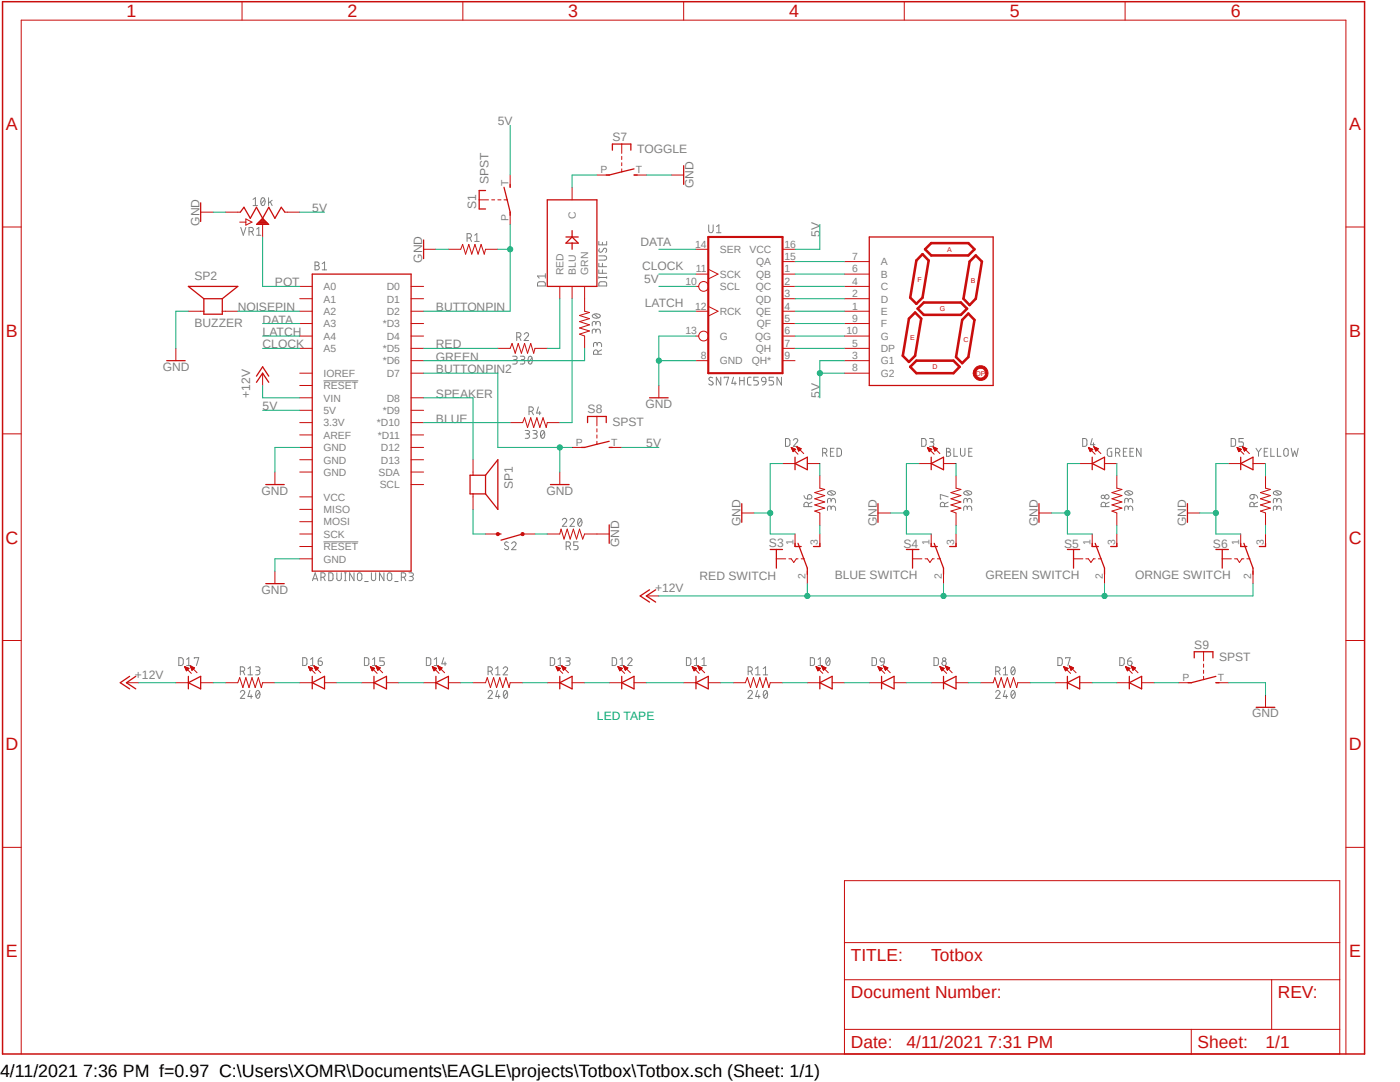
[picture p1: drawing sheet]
<svg xmlns="http://www.w3.org/2000/svg" width="279mm" height="216mm" viewBox="0 0 279 216" stroke-linecap="round" stroke-linejoin="round" font-family="sans-serif">
<path d="M0 0l272.7 210.9M272.7 0l-272.7 210.9" fill="none" stroke="#fff" stroke-width=".2"/>
<g fill="none" stroke="#808080" stroke-width=".2">
<path d="M50.5 39.8l.5-.3v1.5M52.3 39.5h.2a.89 .89 0 0 1 0 1.5 1.02 1.02 0 0 1-.2-1.5zM52.8 39.8l-.7 .9M53.6 39.5v1.5M54.3 40l-.7 .5M48 45.4l.6 1.5 .5-1.5M49.7 46.2h.4a.44 .44 0 0 0 .4-.3 .44 .44 0 0 0-.1-.5h-.7v1.5M50.2 46.2l.4 .7M50.5 41h.9M51.2 45.7l.4-.3v1.5M51.2 46.9h.9M53.9 40.3l.4 .7"/>
<path d="M62.9 52.3l.7 .2v.3l-.3 .2a.44 .44 0 0 1 .4 .3 .44 .44 0 0 1-.2 .5h-.6zM62.9 53h.4M64.3 53.8h.9M64.3 52.6l.5-.3v1.5M93.2 47.5h.4a.48 .48 0 0 0 .5-.3 .48 .48 0 0 0-.2-.5l-.7-.1v1.6M93.8 47.5l.3 .7M94.7 46.9l.5-.3v1.6M94.7 48.2h.9M107.5 56.3a1.26 1.26 0 0 1 1.3 .1v.7h-1.5v-.7zM108.8 54.6v.9M108.8 55.1h-1.5l.3 .4M119.5 51.1h1.1a.42 .42 0 0 1 .5 .4 .42 .42 0 0 1-.5 .4h-1.1"/>
<path d="M119.5 48.2v.7h1.6v-.7M119.5 52.5v.7h1.6M119.5 53.8v.7h1.6M119.5 55.2v.3M119.5 55.4h1.6M119.5 56.4a1.26 1.26 0 0 1 1.4-.1l.1 .1 .1 .7h-1.6zM119.6 49.6a.42 .42 0 0 0-.1 .4 .42 .42 0 0 0 .3 .3l.4-.1 .2-.5a.34 .34 0 0 1 .4-.2 .34 .34 0 0 1 .3 .4l-.2 .5M120.2 48.3v.6M120.2 52.5v.7M120.2 53.8v.7M121.1 55.2v.3M141.4 44.9l.1 1.3a.46 .46 0 0 0 .5 .2 .46 .46 0 0 0 .3-.4v-1.1"/>
<path d="M143 45.2l.5-.3v1.5M143 46.4h.9M64.6 76h6.9M102.3 71.1h.6a.34 .34 0 0 1 .3 .3 .34 .34 0 0 1-.3 .4h-.4M102.8 71.8h.2a.43 .43 0 0 1 .2 .5 .43 .43 0 0 1-.4 .3h-.5M103.1 67.3h.4a.45 .45 0 0 0 .5-.5 .45 .45 0 0 0-.5-.4h-.4v1.5M103.6 67.3l.4 .6M103.8 71.1h.6a.34 .34 0 0 1 .3 .3 .34 .34 0 0 1-.3 .4h-.3M104.3 71.8h.2a.43 .43 0 0 1 .2 .5 .43 .43 0 0 1-.4 .3h-.5M104.6 66.7a.43 .43 0 0 1 .6-.3 .43 .43 0 0 1 .2 .7l-.8 .8h.9M105.6 71.1h.2a.94 .94 0 0 1 0 1.5 .98 .98 0 0 1-.2-1.5zM106.2 71.4l-.7 .9"/>
<path d="M118.3 62.9l.7-.3a.67 .67 0 0 1 .8 .4 .93 .93 0 0 1-1.6 0zM118.6 62.7l.8 .7M118.9 66.1l.1-.2a.46 .46 0 0 1 .5-.2 .46 .46 0 0 1 .3 .4v.4M118.9 66.3v-.3a.36 .36 0 0 0-.3-.3 .36 .36 0 0 0-.4 .3v.5M118.9 64.6l.1-.3a.46 .46 0 0 1 .5-.2 .46 .46 0 0 1 .3 .5v.4M118.9 64.8v-.3a.36 .36 0 0 0-.3-.4 .36 .36 0 0 0-.4 .4v.5M119.2 68.7a.45 .45 0 0 1 .4-.4 .45 .45 0 0 1 .5 .4v.5M119.2 69l-.1-.5a.37 .37 0 0 0-.4-.2 .37 .37 0 0 0-.3 .4v.5M119.3 70.7v-.4a.44 .44 0 0 0-.6-.4l-.3 .4v.4h1.7M120.1 69.8l-.8 .4M142.2 75.4a.45 .45 0 0 0-.7 .2l.1 .3 .6 .3a.34 .34 0 0 1 0 .6h-.5l-.3-.2M143.8 75.3v1.5l-.8-1.5v1.5"/>
<path d="M144.5 75.4v-.1h.9l-.5 1.5M146.4 75.3l-.4 1.2h.9M146.7 76.2v.6M147.6 75.3v1.5M147.6 75.9h.9M148.5 75.3v1.5M149.9 75.3h-.5l-.2 .3v1.1l.7 .1M151.3 75.3h-.8v.6h.5l.3 .4a.38 .38 0 0 1-.3 .5h-.5M152 75.5a.46 .46 0 0 1 .5-.2 .46 .46 0 0 1 .4 .4v.5h-.6l-.3-.3zM152.9 76.2a.73 .73 0 0 1-.8 .6M154.4 75.3h-.9v.6h.5a.45 .45 0 0 1 .4 .5 .45 .45 0 0 1-.4 .4h-.5M156 75.3v1.5l-.9-1.5v1.5"/>
<path d="M104.8 85.9h.5a.34 .34 0 0 1 .4 .3 .34 .34 0 0 1-.4 .4h-.3M105.2 86.6a.45 .45 0 0 1 .5 .4 .45 .45 0 0 1-.5 .5h-.4M105.6 82.1h.4a.45 .45 0 0 0 .5-.5 .45 .45 0 0 0-.5-.4h-.4v1.6M106.1 82.1l.4 .7M106.3 85.9h.5a.34 .34 0 0 1 .4 .3 .34 .34 0 0 1-.4 .4h-.3M106.8 86.6a.45 .45 0 0 1 .4 .4 .45 .45 0 0 1-.4 .5h-.5M107.4 81.2l-.3 1.2h.8M107.7 82.1v.7M108.1 85.9h.2a.98 .98 0 0 1 .2 1.5l-.2 .1a.95 .95 0 0 1-.2-1.6zM108.6 86.2l-.7 .9M156.8 87.5h.6l.2 .2v.9l-.2 .4-.6 .1zM158.3 87.8a.43 .43 0 0 1 .6-.3 .43 .43 0 0 1 .2 .7l-.8 .9h.9"/>
<path d="M160.4 98.9a.73 .73 0 0 0 .8 .7M161.3 98.8l.2-.1a.48 .48 0 0 1 .5 .3 .48 .48 0 0 1-.2 .5l-.6 .1v-.5zM164.2 90.3h.4a.44 .44 0 0 0 .4-.3 .44 .44 0 0 0-.2-.5h-.6v1.6M164.7 90.3l.4 .8M165.2 98.2l.2-.1a.93 .93 0 0 1 1.4 .3 .98 .98 0 0 1-1.7 0zM165.5 98l.9 .7M165.7 90.2h.5M165.9 99.9a.44 .44 0 0 1 .6-.4l.3 .4v.4M166.5 89.5h-.8v1.6h.8M167 89.5h.7a1.17 1.17 0 0 1 .2 1.3l-.4 .3h-.5zM183.9 87.5h.7l.1 .2 .1 .9-.2 .4-.7 .1zM185.5 87.5h.6a.34 .34 0 0 1 .3 .3 .34 .34 0 0 1-.3 .4h-.4"/>
<path d="M185.9 88.2a.48 .48 0 0 1 .4 .3 .48 .48 0 0 1-.1 .5l-.7 .1M188.9 89.5h.4a.36 .36 0 0 1 .4 .3 .36 .36 0 0 1-.4 .4h.2a.46 .46 0 0 1 .2 .5 .46 .46 0 0 1-.4 .4h-.4zM188.9 90.2h.4M189.2 99.1l-1.5-.4v.9h.1M190.4 89.5v1.6h.7M191.7 89.5v1.1l.2 .4a.44 .44 0 0 0 .7-.4v-1.1M192.4 98.2l.2-.1a.93 .93 0 0 1 1.3 .3 .98 .98 0 0 1-1.6 0zM192.7 98l.8 .7M193 99.9a.44 .44 0 0 1 .7-.4l.2 .4v.4M193.3 90.2h.5M194 89.5h-.7v1.6h.7M216.1 87.5h.6a1.26 1.26 0 0 1 .2 1.4l-.2 .1-.6 .1z"/>
<path d="M218 87.5l-.4 1.2h.9M218.2 88.3v.8M221.9 89.5h-.5l-.4 .3v.9l.2 .3 .7 .1v-.9h-.3M222.6 90.3h.5a.44 .44 0 0 0 .4-.3 .44 .44 0 0 0-.2-.5h-.7v1.6M223.1 90.3l.4 .8M224.2 90.2h.5M224.5 98.2l.2-.1a.96 .96 0 0 1 1.4 .3 .98 .98 0 0 1-1.6 0zM224.8 98l.9 .7M224.9 89.5h-.7v1.6h.7M225.2 99.9a.45 .45 0 0 1 .4-.5 .45 .45 0 0 1 .5 .5v.4M225.5 90.2h.6M226.2 89.5h-.7v1.6h.7"/>
<path d="M227.7 89.5v1.6l-.9-1.6v1.6M245.7 87.5h.7a1.26 1.26 0 0 1 .1 1.4l-.1 .1-.7 .1zM248.2 87.5h-.9v.7h.5a.46 .46 0 0 1 .4 .4 .46 .46 0 0 1-.4 .5h-.5M249.5 98.9l.4-.2h.4v.5a.43 .43 0 0 1-.6 .3 .43 .43 0 0 1-.2-.6zM250.3 98.7a.72 .72 0 0 1 .7 .7M250.7 89.5l.5 .7M251.2 90.2v.9M251.7 89.5l-.5 .7M252.3 90.2h.6M253 89.5h-.7v1.6h.7M253.6 89.5v1.6h.7M254.2 98.2l.1-.1a.93 .93 0 0 1 1.4 .3 .94 .94 0 0 1-1.6 0z"/>
<path d="M254.5 98l.9 .7M254.8 99.9a.45 .45 0 0 1 .3-.4 .45 .45 0 0 1 .6 .2v.6M254.9 89.5v1.6h.8M256.4 89.5a.44 .44 0 0 1 .7 .4v.7a.44 .44 0 0 1-.3 .4 .44 .44 0 0 1-.5-.2 1.17 1.17 0 0 1 .1-1.3zM257.7 89.5l.3 1.6 .4-1.1 .3 1.1 .4-1.6M62.4 115.9l.5-1.6 .5 1.6M62.5 115.5h.8M64.1 115.2h.4a.45 .45 0 0 0 .4-.5 .45 .45 0 0 0-.4-.4h-.4v1.6M64.6 115.2l.3 .7M64.6 108.1h6.9M65.6 114.3h.7a1.26 1.26 0 0 1 .1 1.4l-.1 .1-.7 .1zM67.2 114.3v1.1a.45 .45 0 0 0 .5 .5 .45 .45 0 0 0 .4-.5v-1.1"/>
<path d="M68.7 114.3h.4M68.7 115.9h.4M68.9 114.3v1.6M70.7 114.3v1.6l-.9-1.6v1.6M71.4 114.5a.46 .46 0 0 1 .5-.2 .46 .46 0 0 1 .3 .4v.7a.45 .45 0 0 1-.4 .5 .45 .45 0 0 1-.5-.5zM72.8 116h.7M74.1 114.3v1.1a.42 .42 0 0 0 .4 .5 .42 .42 0 0 0 .5-.5v-1.1M76.6 114.3v1.6l-.9-1.6v1.6M77.5 114.3h.5a1.26 1.26 0 0 1 .1 1.4 .46 .46 0 0 1-.5 .2 .46 .46 0 0 1-.3-.5v-.7zM78.8 116h.7M80.1 115.2h.5a.45 .45 0 0 0 .4-.5 .45 .45 0 0 0-.4-.4h-.5v1.6M80.6 115.2l.4 .7"/>
<path d="M81.6 114.3h.7a.34 .34 0 0 1 0 .6l-.5 .1M82 115a.43 .43 0 0 1 .5 .4 .43 .43 0 0 1-.5 .5h-.4M101.4 108.2a.4 .4 0 0 0-.5-.1 .4 .4 0 0 0-.1 .6l.5 .4a.34 .34 0 0 1 .2 .3 .34 .34 0 0 1-.3 .3l-.5-.2M102.1 108.5a.44 .44 0 0 1 .6-.4 .44 .44 0 0 1 .2 .7l-.8 .9h.9M112.2 103.8a.44 .44 0 0 1 .7-.4 .44 .44 0 0 1 .1 .7l-.8 .9h.9M113 109h.4l.4-.2a.44 .44 0 0 0-.4-.7h-.4v1.6M113.5 109l.4 .7M113.7 103.8a.43 .43 0 0 1 .7-.4 .43 .43 0 0 1 .1 .7l-.8 .9h.9M115.4 108.1h-.9v.7h.5a.43 .43 0 0 1 .4 .5 .43 .43 0 0 1-.4 .4h-.5M115.4 103.6l.3-.2a.93 .93 0 0 1 0 1.6l-.4-.5zM116 103.8l-.6 .8M161.3 101.1v-.4a.44 .44 0 0 0-.3-.5 .44 .44 0 0 0-.5 .2l-.1 .7h1.7"/>
<path d="M162.1 100.2l-.8 .3M165.9 101.4a.44 .44 0 0 1 .3-.4 .44 .44 0 0 1 .5 .2l.1 .7M165.9 101.7l-.1-.6a.37 .37 0 0 0-.4-.1 .37 .37 0 0 0-.3 .3v.6M165.9 100.2l-.1-.6a.37 .37 0 0 0-.4-.1 .37 .37 0 0 0-.3 .3v.5M188.5 101.1v-.4a.44 .44 0 0 0-.3-.5 .44 .44 0 0 0-.5 .2v.7h1.5M189.2 100.2l-.7 .3M193 101.4a.44 .44 0 0 1 .3-.4 .44 .44 0 0 1 .5 .2l.1 .7M193 101.7v-.6a.34 .34 0 0 0-.6 0l-.1 .8M193 100.2v-.6a.34 .34 0 0 0-.6 0l-.1 .7M220.6 101.1v-.4a.44 .44 0 0 0-.3-.5 .44 .44 0 0 0-.5 .2v.7h1.6M221.4 100.2l-.8 .3M225.2 101.4a.44 .44 0 0 1 .3-.4 .44 .44 0 0 1 .5 .2l.1 .7"/>
<path d="M225.2 101.7l-.1-.6a.37 .37 0 0 0-.4-.1 .37 .37 0 0 0-.2 .3v.6M225.2 100.2l-.1-.6a.37 .37 0 0 0-.4-.1 .37 .37 0 0 0-.2 .3v.5M250.3 101.1v-.4a.44 .44 0 0 0-.3-.5 .44 .44 0 0 0-.5 .2l-.1 .7h1.6M251 100.2l-.7 .3M254.8 101.4l.2-.4a.44 .44 0 0 1 .7 .4v.5M254.8 101.7v-.6a.34 .34 0 0 0-.6 0l-.1 .8M254.8 100.2v-.6a.34 .34 0 0 0-.6 0l-.1 .7M35.7 131.2l.6 .1 .2 .1 .1 1-.3 .4h-.6zM37.3 132.8h.8M37.3 131.6l.4-.4v1.6M38.8 131.4v-.2h.9l-.5 1.6M48 138.1a.43 .43 0 0 1 .6-.3 .43 .43 0 0 1 .1 .7l-.7 .9h.9"/>
<path d="M48 133.9h.4a.45 .45 0 0 0 .5-.4 .45 .45 0 0 0-.5-.4h-.4v1.6M48.5 133.9l.4 .8M49.5 134.7h.9M49.5 133.4l.5-.3v1.6M49.9 137.8l-.4 1.2h.9M50.1 138.6v.8M51 133.1h.6a.36 .36 0 0 1 .3 .3 .36 .36 0 0 1-.3 .4h-.4M51.3 137.8h.2a.98 .98 0 0 1 0 1.6 .98 .98 0 0 1-.2-1.6zM51.4 133.8a.44 .44 0 0 1 .5 .3 .44 .44 0 0 1-.2 .5l-.7 .1M51.8 138.1l-.7 .9M60.4 131.2l.6 .1a1.26 1.26 0 0 1 .2 1.3l-.2 .2h-.6zM62 132.8h.8"/>
<path d="M62 131.6l.4-.4v1.6M63.5 131.9h.5a.44 .44 0 0 1 .4 .5 .44 .44 0 0 1-.5 .4 .44 .44 0 0 1-.4-.4zM64.2 131.2a.65 .65 0 0 0-.7 .7M72.7 131.2l.7 .1a1.26 1.26 0 0 1 .2 1.3l-.2 .2h-.7zM74.3 132.8h.9M74.3 131.6l.5-.4v1.6M76.7 131.2h-.9v.7h.6a.46 .46 0 0 1 .3 .5 .46 .46 0 0 1-.3 .4h-.6M85.1 131.2l.7 .1a1.26 1.26 0 0 1 .1 1.3l-.1 .2h-.7zM86.7 132.8h.8M86.7 131.6l.4-.4v1.6M88.6 131.2l-.4 1.3h.9M88.8 132.1v.7"/>
<path d="M97.4 138.1a.42 .42 0 0 1 .6-.3 .42 .42 0 0 1 .1 .7l-.7 .9h.9M97.4 133.9h.4a.45 .45 0 0 0 .5-.4 .45 .45 0 0 0-.5-.4h-.4v1.6M97.9 133.9l.4 .8M98.9 134.7h.9M98.9 133.4l.5-.3v1.6M99.3 137.8l-.4 1.2h.9M99.5 138.6v.8M100.4 133.4a.44 .44 0 0 1 .6-.3 .44 .44 0 0 1 .2 .7l-.8 .9h.9M100.7 137.8h.2a.98 .98 0 0 1 0 1.6l-.2-.1-.2-.4v-.6zM101.2 138.1l-.7 .9M109.8 131.2l.6 .1 .2 .1 .1 1-.3 .4h-.6zM111.4 132.8h.9"/>
<path d="M111.4 131.6l.4-.4v1.6M112.9 131.2l.7 .1a.34 .34 0 0 1 0 .6h-.5M113.3 131.9l.4 .2a.44 .44 0 0 1-.4 .7h-.4M122.2 131.2l.6 .1 .2 .1 .1 1-.3 .4h-.6zM123.7 132.8h.9M123.7 131.6l.5-.4v1.6M125.3 131.6a.42 .42 0 0 1 .6-.4 .42 .42 0 0 1 .1 .7l-.7 .9h.9M137 131.2l.7 .1 .1 .1 .1 1-.2 .4h-.7zM138.6 132.8h.8M138.6 131.6l.4-.4v1.6M140.1 132.8h.9M140.1 131.6l.4-.4v1.6"/>
<path d="M149.3 138.1a.44 .44 0 0 1 .6-.3 .44 .44 0 0 1 .1 .7l-.7 .9h.9M149.3 133.9h.4a.45 .45 0 0 0 .5-.4 .45 .45 0 0 0-.5-.4h-.4v1.6M149.8 133.9l.4 .8M150.8 134.7h.9M150.8 133.4l.5-.3v1.6M151.2 137.8l-.4 1.2h.9M151.4 138.6v.8M152.3 134.7h.9M152.3 133.4l.5-.3v1.6M152.6 137.8h.2a.98 .98 0 0 1 0 1.6 .98 .98 0 0 1-.2-1.6zM153.1 138.1l-.7 .9M161.7 131.2l.6 .1a1.26 1.26 0 0 1 .2 1.3l-.2 .2h-.6z"/>
<path d="M163.3 132.8h.9M163.3 131.6l.4-.4v1.6M165.1 131.3l.1-.1a.96 .96 0 0 1 .2 1.6h-.2a.95 .95 0 0 1-.1-1.5zM165.6 131.6l-.7 .9M174 131.2l.7 .1a1.26 1.26 0 0 1 .2 1.3l-.2 .2h-.7zM175.7 131.4a.43 .43 0 0 1 .5-.2 .43 .43 0 0 1 .3 .5v.4l-.7-.1-.2-.3zM176.5 132.1a.73 .73 0 0 1-.7 .7M186.4 131.2l.7 .1a1.26 1.26 0 0 1 .1 1.3l-.1 .2h-.7zM198.7 138.1a.42 .42 0 0 1 .6-.3 .42 .42 0 0 1 .1 .7l-.7 .9h.9M198.7 133.9h.4a.45 .45 0 0 0 .5-.4 .45 .45 0 0 0-.5-.4h-.4v1.6M199.2 133.9l.4 .8M200.2 133.4l.5-.3v1.6"/>
<path d="M200.2 134.7h.9M200.6 137.8l-.4 1.2h.9M200.8 138.6v.8M202 133.1h.2a.98 .98 0 0 1 0 1.6 .98 .98 0 0 1-.2-1.6zM202 137.8h.2a.98 .98 0 0 1 0 1.6l-.4-.5v-.6zM202.5 138.1l-.7 .9M202.5 133.4l-.7 .9M211.1 131.2l.7 .1 .1 .1 .1 1-.2 .4h-.7zM212.7 131.4v-.2h.9l-.5 1.6M223.5 131.2l.6 .1 .2 .1 .1 1-.3 .4h-.6zM225 131.9h.6a.44 .44 0 0 1 .3 .5 .44 .44 0 0 1-.4 .4 .44 .44 0 0 1-.5-.4zM225.8 131.2a.73 .73 0 0 0-.8 .7"/>
<circle cx="220.1" cy="99.2" r=".35"/>
<circle cx="220.9" cy="99.1" r=".45"/>
<circle cx="188.4" cy="132.4" r=".43"/>
<circle cx="188.4" cy="131.6" r=".34"/>
</g>
<path d="M109.2 39.9h9.9v17.2h-9.9zM136.4 33.1v3.7M62.3 54.7h19.7v59.3h-19.7zM84.5 47.9v3.7M112.9 47.3h2.5M114.2 47.3l1.2 1.2h-2.5zM114.2 46v1.3M114.2 48.5v1.2M53 116.5h3.7M99.4 106.6h.6M104.3 106.6l-4.3 1.2" fill="none" stroke="#c90d0c" stroke-width=".25"/>
<g fill="none" stroke="#c90d0c" stroke-width=".2">
<path d="M114.2 37.4v2.5M133.9 34.9h2.5M59.8 57.1h2.5M59.8 59.6h2.5M82 57.1h2.5M82 59.6h2.5M84.5 49.7h2.5M89.5 49.7h2.4l.4-.9 .6 1.9 .7-1.9 .5 1.9 .7-1.9 .6 1.9 .6-1.9 .6 1.9 .3-1h2.5M111.7 57.1v2.5M114.2 57.1v2.5M116.7 57.1v5l.9 .3-1.9 .5 1.9 .7-1.9 .6 1.9 .6-1.9 .6 1.9 .6-1.9 .7 1 .4v2.4M138.9 57.1h.5"/>
<path d="M138.9 54.7h2.5M138.9 49.7h2.5M141.4 53.7l1.9 1-1.9 1M156.2 57.1h2.5M156.2 59.6h2.5M156.2 54.7h2.5M156.2 49.7h2.5M156.2 52.2h2.5M59.8 62.1h2.5M59.8 64.6h2.5M59.8 67.1h2.5M59.8 69.5h2.5"/>
<path d="M59.8 74.5h2.5M59.8 79.4h2.5M59.8 76.9h2.5M82 62.1h2.5M82 64.6h2.5M82 67.1h2.5M82 69.5h2.5M82 72h2.5M82 74.5h2.5M82 79.4h2.5M99.4 69.5h2.4l.4-1 .6 2 .6-2 .7 2 .6-2 .6 2 .6-2 .6 2 .3-1h2.4M138.9 62.1h2.5"/>
<path d="M138.9 67.1h.5M138.9 72h2.5M141.4 61.1l1.9 1-1.9 1M156.2 62.1h2.5M156.2 64.6h2.5M156.2 67.1h2.5M156.2 69.5h2.5M156.2 72h2.5M59.8 81.9h2.5M59.8 84.3h2.5M59.8 86.8h2.5M59.8 89.3h2.5"/>
<path d="M59.8 91.7h2.5M59.8 94.2h2.5M59.8 99.1h2.5M82 81.9h2.5M82 84.3h2.5M82 86.8h2.5M82 89.3h2.5M82 91.7h2.5M82 94.2h2.5M82 96.7h2.5M101.8 84.3h2.5l.4-.9 .6 1.9 .6-1.9 .6 1.9 .6-1.9 .6 1.9 .7-1.9 .6 1.9 .2-1h2.5M54.9 114v2.5"/>
<path d="M59.8 101.6h2.5M59.8 104.1h2.5M59.8 106.6h2.5M59.8 109.1h2.5M59.8 111.5h2.5"/>
<circle cx="140.4" cy="57.1" r=".98"/>
<circle cx="140.4" cy="67.1" r=".98"/>
</g>
<path d="M141.4 47.3h14.8v27.2h-14.8z" fill="none" stroke="#c90d0c" stroke-width=".42"/>
<path d="M104.1 106.3h.4v.5h-.4z" fill-rule="evenodd" fill="#c90d0c"/>
<path d="M104.1 106.3h.4v.5h-.4z" fill="none" stroke="#c90d0c" stroke-width=".2"/>
<path d="M99.1 106.3h.5l.1 .3-.1 .2h-.5l-.1-.2z" fill-rule="evenodd" fill="#c90d0c"/>
<path d="M40 42.3h2.5M45 42.3h3M47.8 44.3h1.3M49.1 43.7l1.2 .6-1.2 .6zM52.4 44.8v2.5M56.9 42.3h2.9M94.4 91.7v3.1M94.4 98.6v3M96.9 106.6h2.5M99.1 106.3h.5l.1 .3-.1 .2h-.5l-.1-.2zM104.3 106.6h2.5M109.2 106.6h2.5l.3-1 .6 2 .6-2 .6 2 .6-2 .7 2 .6-2 .6 2 .4-1h4.9" fill="none" stroke="#c90d0c" stroke-width=".2"/>
<path d="M40 40.5v3.7M48 42.3l.7-.9 1.3 2.2 1.2-2.2 1.2 2.2 1.2-2.2 1.3 2.2 1.2-2.2 .8 .9M173.5 47.3h24.7v29.6h-24.7zM96.9 94.8h-3.1v3.8h3.1M96.9 94.8v3.8M96.9 94.8l2.5-3.1v9.9l-2.5-3M121.6 104.7v3.7" fill="none" stroke="#c90d0c" stroke-width=".25"/>
<path d="M51.2 44.8l1.2-1.2 1.2 1.2zM51.3 44.7h2.2M51.4 44.5h2M51.6 44.4h1.7M51.7 44.3h1.4M51.8 44.2h1.2M52 44h.8M52.1 43.9h.6M52.2 43.7h.4M52.4 43.6h.1" fill="none" stroke="#c90d0c" stroke-width=".21"/>
<path d="M184.1 50.7l1.2 1.3-1.2 7.4-1.2 1.2-1.2-1.2 1.2-7.4zM184.6 49.7l1.2-1.2h7.5l1.2 1.2-1.2 1.3h-7.5zM193.5 52.2l1.2-1.2 1.3 1.2-1.3 7.4-1.2 1.3-1.2-1.3zM181.7 73.2l1.2-1.2h7.4l1.2 1.2-1.2 1.3h-7.4zM182.6 62.4l1.3 1.2-1.3 7.4-1.2 1.2-1.2-1.2 1.2-7.4zM183.1 61.6l1.3-1.2h7.4l1.2 1.2-1.2 1.2h-7.4zM193.3 62.6l1.2 1.2-1.2 7.4-1.3 1.3-1.2-1.3 1.2-7.4z" fill="none" stroke="#c90d0c" stroke-width=".51"/>
<path d="M194.6 73.5a1.48 1.48 0 0 1 2.4 .2 1.48 1.48 0 0 1-.9 2.2 1.48 1.48 0 0 1-1.9-1.4h.5a.99 .99 0 0 1 1.5-.9 .99 .99 0 0 1 .2 1.7 .99 .99 0 0 1-1.6-.5l-.1-.3h-.5l.1-.5z" fill-rule="evenodd" fill="#c90d0c"/>
<g fill="none" stroke="#c90d0c" stroke-width=".2">
<path d="M48.3 .3v3.7M92.4 .3v3.7M136.4 .3v3.7M180.5 .3v3.7M224.5 .3v3.7M95.6 39.9h1.9M98.1 39.9h.6M99.4 39.9h.6M100.6 39.9h.6M101.8 34.9v2.5M119.1 34.9h2.5M124.1 28.7v1.9"/>
<path d="M124.1 31.2v.6M124.1 32.5v.6M124.1 33.7v.6M126.5 34.9h2.5M.5 45.3h3.7M101.8 42.3v2.5M168.5 52.2h5M168.5 54.7h5M168.5 57.1h5M168.5 59.6h5M268.6 45.3h3.7M35.1 69.5v2.5"/>
<path d="M37.6 62.1h3.1M44.4 62.1h3.1M52.4 74.5v2.4M131.5 76.9v2.5M168.5 62.1h5M168.5 64.6h5M168.5 67.1h5M168.5 69.5h5M168.5 72h5M168.5 74.5h5M194.6 73.5a1.48 1.48 0 0 1 2.4 .2 1.48 1.48 0 0 1-.9 2.2 1.48 1.48 0 0 1-1.9-1.4h.5a.99 .99 0 0 1 1.5-.9 .99 .99 0 0 1 .2 1.7 .99 .99 0 0 1-1.6-.5l-.1-.3h-.5l.1-.5zM.5 86.6h3.7"/>
<path d="M54.9 94.2v2.5M111.7 94.2v2.5M114.2 89.3h2.5M119.1 83.1v1.9M119.1 85.6v.6M119.1 86.8v.6M119.1 88.1v.5M121.6 89.3h2.5M156.2 92.5h2.5M157.9 89.3l1.4 1.3M157.9 89.3l.9 .4-.5 .4M157.9 89.3l.4 .8"/>
<path d="M157.9 89.3h.1M158 89.4h.2M158 89.6h.6M158 89.5h.4M158.1 89.7h.6M158.2 89.8h.4M158.2 89.9h.3M158.2 90h.2M158.3 90.1h.1M159 89.2l1.4 1.3M159 89.2l.9 .3-.5 .5M159 89.2l.4 .8"/>
<path d="M159 89.2h.2M159.1 89.3h.3M159.1 89.4h.5M159.2 89.5h.6M159.2 89.6h.7M159.3 89.7h.5M159.3 89.8h.3M159.3 89.7h.4M159.3 89.9h.2M159.4 90h.1M161.1 92.5h2.5M163.6 95v2.4l1 .3-2 .6 2 .6-2 .6 2 .7-2 .6 2 .6-2 .6 1 .4v2.4"/>
<path d="M183.4 92.5h2.4M185.1 89.3l1.3 1.3M185.1 89.3l.9 .4M185.1 89.3l.4 .8M185.1 89.3h.1M185.2 89.4h.2M185.2 89.6h.6M185.2 89.5h.4M185.3 89.7h.6M185.3 89.7h.5M185.3 89.8h.5M185.4 89.9h.3"/>
<path d="M185.4 90h.2M185.5 90.1h.1M186 89.7l-.5 .4M186.2 89.2l1.4 1.3M186.2 89.2l.9 .3M186.2 89.2l.4 .8M186.3 89.3h.3M186.3 89.2h.1M186.3 89.4h.5M186.4 89.5h.6M186.4 89.6h.6M186.4 89.7h.5"/>
<path d="M186.5 89.7h.4M186.5 89.9h.2M186.5 89.8h.3M186.6 90h.1M187.1 89.5l-.5 .5M188.3 92.5h2.5M190.8 95v2.4l1 .3-2 .6 2 .6-2 .6 2 .7-2 .6 2 .6-2 .6 1 .4v2.4M215.5 92.5h2.5M217.2 89.3l1.4 1.3M217.2 89.3l.9 .4M217.2 89.3l.4 .8 .5-.4M217.3 89.4h.2"/>
<path d="M217.3 89.3h.1M217.3 89.5h.4M217.3 89.6h.6M217.4 89.7h.7M217.4 89.7h.6M217.5 89.8h.4M217.5 89.9h.3M217.6 90h.1M217.6 90.1h.1M218.3 89.2l1.4 1.3M218.3 89.2l.9 .3M218.3 89.2l.4 .8"/>
<path d="M218.3 89.2h.1M218.4 89.2h.1M218.4 89.3h.3M218.4 89.4h.5M218.5 89.5h.6M218.5 89.6h.7M218.6 89.7h.4M218.6 89.7h.5M218.6 89.8h.3M218.7 89.9h.1M218.7 90h.1M219.2 89.5l-.5 .5"/>
<path d="M220.4 92.5h2.5M222.9 95v2.4l1 .3-2 .6 2 .6-2 .6 2 .7-2 .6 2 .6-2 .6 1 .4v2.4M245.2 92.5h2.4M246.9 89.3h.1M246.9 89.3l1.3 1.3M246.9 89.3l.8 .4M246.9 89.3l.3 .8M246.9 89.4h.3M247 89.5h.4M247 89.7h.7M247 89.6h.6M247.1 89.7h.5"/>
<path d="M247.1 89.8h.5M247.1 89.9h.4M247.2 90h.2M247.2 90.1h.1M247.7 89.7l-.5 .4M248 89.2l1.3 1.3M248 89.2l.8 .3M248 89.2l.4 .8M248 89.2h.2M248.1 89.4h.5M248.1 89.3h.3M248.1 89.5h.7"/>
<path d="M248.2 89.6h.6M248.2 89.7h.5M248.2 89.7h.4M248.3 89.8h.2M248.3 90h.1M248.3 89.9h.2M248.8 89.5l-.4 .5M250.1 92.5h2.5M252.6 95v2.4l.9 .3-2 .6 2 .6-2 .6 2 .7-2 .6 2 .6-2 .6 1.1 .4v2.4M268.6 86.6h3.7M129 118.9h2.5M148 102.4h2.5"/>
<path d="M154.9 111.5h1.9M157.4 111.5h.5l.5 .7 .5-.7h.4M158.7 106.6v2.5M159.9 111.5h.6M161.1 114v2.5M163.6 106.6v2.5M175.2 102.4h2.5M182.1 111.5h1.9M184.6 111.5h.5l.5 .7 .5-.7h.3M185.8 106.6v2.5M187.1 111.5h.6M188.3 114v2.5"/>
<path d="M190.8 106.6v2.5M207.3 102.4h2.5M214.2 111.5h1.9M216.7 111.5h.5l.5 .7 .5-.7h.4M218 106.6v2.5M219.2 111.5h.6M220.4 114v2.5M222.9 106.6v2.5M237 102.4h2.4M243.9 111.5h1.8M246.4 111.5h.5l.5 .7 .5-.7h.3M247.6 106.6v2.5"/>
<path d="M248.8 111.5h.7M250.1 114v2.5M252.6 106.6v2.5M.5 127.8h3.7M25.2 136.2h2.5M35.1 136.2h2.5M36.8 133l1.4 1.4M36.8 133l.9 .3-.5 .6zM36.9 133.1h.1M36.9 133.2h.4M36.9 133.1h.2M37 133.3h.5"/>
<path d="M37 133.4h.7M37 133.5h.6M37.1 133.6h.4M37.1 133.6h.3M37.2 133.7h.1M37.2 133.8h.1M38 133h.1M38 132.9l1.3 1.3M38 132.9l.8 .4-.5 .4M38 132.9l.3 .8M38 133.1h.4M38.1 133.1h.4"/>
<path d="M38.1 133.2h.6M38.1 133.3h.7M38.2 133.4h.5M38.2 133.6h.3M38.2 133.5h.4M38.3 133.6h.1M38.3 133.7h.1M40 136.2h2.5M45 136.2h2.5l.3-1 .7 2 .6-2 .6 2 .6-2 .6 2 .7-2 .6 2 .2-1h2.5M59.8 136.2h2.5M61.6 133.1h.1M61.6 133l1.3 1.4"/>
<path d="M61.6 133l.8 .3-.5 .6zM61.6 133.1h.2M61.6 133.2h.5M61.7 133.3h.5M61.7 133.4h.7M61.8 133.5h.5M61.8 133.6h.3M61.8 133.6h.4M61.8 133.7h.3M61.9 133.8h.1M62.7 132.9l1.3 1.3M62.7 132.9l.8 .4-.5 .4"/>
<path d="M62.7 132.9l.3 .8M62.7 133h.2M62.7 133.1h.4M62.8 133.1h.4M62.8 133.2h.7M62.9 133.4h.5M62.9 133.3h.6M62.9 133.5h.4M62.9 133.6h.3M63 133.6h.1M63 133.7l.1 .1M64.8 136.2h2.4"/>
<path d="M72.2 136.2h2.4M73.9 133.1h.1M73.9 133l1.4 1.4M73.9 133l.9 .3-.5 .6zM74 133.1h.2M74 133.2h.4M74 133.3h.6M74.1 133.4h.7M74.1 133.6h.5M74.1 133.5h.6M74.2 133.6h.3M74.2 133.7h.2"/>
<path d="M74.3 133.8h.1M75 132.9l1.4 1.3M75 132.9l.9 .4-.5 .4M75 132.9l.4 .8M75.1 133h.1M75.1 133.1h.3M75.1 133.1h.5M75.2 133.3h.6M75.2 133.2h.6M75.2 133.4h.5M75.3 133.5h.3M75.3 133.6h.3"/>
<path d="M75.4 133.6h.1M75.4 133.7v.1M77.1 136.2h2.5M84.5 136.2h2.5M86.3 133.1h.1M86.3 133l1.3 1.4M86.3 133l.8 .3-.5 .6zM86.3 133.1h.3M86.4 133.2h.3M86.4 133.3h.6M86.4 133.5h.6M86.4 133.4h.7"/>
<path d="M86.5 133.6h.5M86.5 133.6h.4M86.6 133.7h.2M86.6 133.8h.1M87.4 132.9l1.3 1.3M87.4 132.9l.8 .4-.4 .4M87.4 132.9l.4 .8M87.4 133h.2M87.5 133.1h.5M87.5 133.1h.3M87.5 133.2h.7M87.5 133.3h.7"/>
<path d="M87.6 133.4h.5M87.6 133.5h.4M87.7 133.6h.2M87.7 133.6h.1M87.8 133.7v.1M89.5 136.2h2.4M94.4 136.2h2.5l.3-1 .7 2 .6-2 .6 2 .6-2 .6 2 .7-2 .6 2 .2-1h2.5M109.2 136.2h2.5M111 133l1.3 1.4M111 133l.8 .3-.5 .6zM111 133.1h.1M111 133.1h.3"/>
<path d="M111.1 133.3h.6M111.1 133.2h.4M111.1 133.4h.7M111.2 133.5h.5M111.2 133.6h.4M111.3 133.6h.2M111.3 133.7h.2M111.3 133.8h.1M112.1 133h.2M112.1 132.9l1.4 1.3M112.1 132.9l.8 .4-.5 .4M112.1 132.9l.3 .8"/>
<path d="M112.1 133.1h.4M112.2 133.1h.5M112.2 133.2h.7M112.3 133.3h.6M112.3 133.4h.5M112.4 133.6h.2M112.4 133.5h.3M112.4 133.7h.1M114.2 136.2h2.5M121.6 136.2h2.5M123.3 133l1.4 1.4M123.3 133l.9 .3-.5 .6z"/>
<path d="M123.4 133.1h.2M123.4 133.1h.1M123.4 133.2h.4M123.4 133.3h.6M123.5 133.4h.7M123.5 133.5h.6M123.6 133.6h.4M123.6 133.6h.3M123.7 133.7h.1M123.7 133.8h.1M124.4 132.9l1.4 1.3M124.4 132.9l.9 .4-.5 .4"/>
<path d="M124.4 132.9l.4 .8M124.5 133h.1M124.5 133.1h.3M124.5 133.1h.5M124.6 133.2h.6M124.6 133.3h.7M124.7 133.5h.4M124.7 133.4h.5M124.7 133.6h.3M124.8 133.6h.1M124.8 133.7h.1M126.5 136.2h2.5"/>
<path d="M136.4 136.2h2.5M138.1 133l1.4 1.4M138.1 133l.9 .3-.5 .6zM138.2 133.1h.1M138.2 133.1h.2M138.3 133.3h.6M138.3 133.2h.3M138.3 133.4h.7M138.3 133.5h.6M138.4 133.6h.5M138.4 133.6h.4M138.5 133.7h.2"/>
<path d="M138.5 133.8h.1M139.3 132.9l1.3 1.3M139.3 132.9l.8 .4-.5 .4M139.3 132.9l.3 .8M139.3 133.1h.4M139.3 133h.1M139.4 133.1h.5M139.4 133.2h.6M139.4 133.3h.7M139.5 133.4h.5M139.5 133.5h.4M139.6 133.6h.1"/>
<path d="M139.6 133.6h.2M139.6 133.7h.1M141.4 136.2h2.4M146.3 136.2h2.5l.3-1 .7 2 .6-2 .6 2 .6-2 .6 2 .7-2 .6 2 .2-1h2.5M161.1 136.2h2.5M162.9 133l1.3 1.4M162.9 133l.8 .3-.5 .6zM162.9 133.1h.3M162.9 133.1h.1M162.9 133.2h.5M163 133.3h.6M163 133.4h.7"/>
<path d="M163.1 133.5h.5M163.1 133.6h.4M163.2 133.7h.2M163.2 133.6h.2M163.2 133.8h.1M164 132.9l1.3 1.3M164 132.9l.8 .4-.5 .4M164 132.9l.3 .8M164 133h.2M164 133.1h.4M164.1 133.1h.4M164.1 133.2h.7"/>
<path d="M164.2 133.4h.5M164.2 133.3h.6M164.2 133.5h.4M164.3 133.6h.2M164.3 133.7h.1M166.1 136.2h2.4M173.5 136.2h2.4M175.2 133.1h.1M175.2 133l1.4 1.4M175.2 133l.9 .3-.5 .6zM175.3 133.1h.2M175.3 133.2h.4"/>
<path d="M175.3 133.3h.6M175.4 133.4h.7M175.4 133.5h.6M175.5 133.6h.3M175.5 133.6h.4M175.5 133.7h.2M175.6 133.8h.1M176.3 132.9l1.4 1.3M176.3 132.9l.9 .4-.5 .4M176.3 132.9l.4 .8M176.4 133h.1M176.4 133.1h.3"/>
<path d="M176.4 133.1h.5M176.5 133.3h.6M176.5 133.2h.6M176.5 133.4h.5M176.6 133.5h.4M176.6 133.6h.3M176.7 133.6h.1M176.7 133.7v.1M178.4 136.2h2.5M185.8 136.2h2.5M187.6 133.1h.1M187.6 133l1.3 1.4"/>
<path d="M187.6 133l.8 .3-.4 .6zM187.6 133.1h.3M187.7 133.2h.4M187.7 133.3h.6M187.7 133.5h.6M187.7 133.4h.7M187.8 133.6h.5M187.8 133.6h.4M187.9 133.7h.2M187.9 133.8h.1M188.7 132.9l1.3 1.3M188.7 132.9l.8 .4-.4 .4"/>
<path d="M188.7 132.9l.4 .8M188.7 133h.2M188.8 133.1h.3M188.8 133.2h.7M188.8 133.1h.5M188.8 133.3h.7M188.9 133.4h.5M188.9 133.5h.4M189 133.6h.2M189 133.6h.1M189.1 133.7v.1M190.8 136.2h2.5"/>
<path d="M195.7 136.2h2.5l.3-1 .7 2 .6-2 .6 2 .6-2 .6 2 .7-2 .6 2 .2-1h2.5M210.6 136.2h2.4M212.3 133l1.4 1.4M212.3 133l.8 .3-.5 .6zM212.3 133.1h.1M212.3 133.1h.3M212.4 133.3h.6M212.4 133.2h.4M212.4 133.4h.7M212.5 133.5h.6M212.5 133.6h.5M212.6 133.6h.3"/>
<path d="M212.6 133.7h.2M212.6 133.8h.1M213.4 132.9l1.4 1.3M213.4 132.9l.8 .4-.5 .4M213.4 132.9l.3 .8M213.4 133.1h.4M213.4 133h.2M213.5 133.1h.5M213.5 133.2h.7M213.6 133.3h.6M213.6 133.4h.5M213.7 133.5h.3"/>
<path d="M213.7 133.6h.2M213.7 133.6h.3M213.7 133.7h.1M215.5 136.2h2.5M222.9 136.2h2.5M224.6 133l1.4 1.4M224.6 133l.9 .3-.5 .6zM224.7 133.1h.1M224.7 133.2h.4M224.7 133.1h.2M224.7 133.3h.6M224.8 133.4h.7"/>
<path d="M224.8 133.5h.6M224.9 133.6h.4M224.9 133.6h.3M225 133.7h.1M225 133.8h.1M225.8 132.9l1.3 1.3M225.8 132.9l.8 .4-.5 .4M225.8 132.9l.3 .8M225.8 133h.1M225.8 133.1h.3M225.8 133.1h.5M225.9 133.2h.6"/>
<path d="M225.9 133.3h.7M226 133.4h.5M226 133.6h.3M226 133.5h.4M226.1 133.6h.1M226.1 133.7h.1M227.8 136.2h2.5M235.2 136.2h2.5M240.2 130v1.9M240.2 132.5v.6M240.2 133.7v.7M240.2 135v.6"/>
<path d="M242.7 136.2h2.5M252.6 138.7v2.4M268.6 127.8h3.7M.5 169.1h3.7M168.5 175.7h98.9v34.6h-98.9zM268.6 169.1h3.7M168.5 195.5h98.9M168.5 188.1h98.9M253.8 195.5v9.9M4.2 210.3v-206.3h264.4v206.3M168.5 205.4h98.9M237.7 205.4v4.9"/>
</g>
<g fill="none" stroke="#c90d0c" stroke-width=".25">
<path d="M96.9 38h-1.3v3.7h1.3M100.6 37.4l1.2 4.9v.7M101.8 36.8v.6M122.2 30v-1.3h3.7v1.3M126.5 33.7l-4.9 1.2h-.6M126.5 34.9h.7M40.7 59.6v3.1h3.7v-3.1M40.7 59.6h3.7M40.7 59.6l-3.1-2.5h9.9l-3.1 2.5M33.3 72h3.7M51.2 76.3l1.2-1.8 1.2 1.8M51.2 75.1l1.2-1.9 1.2 1.9"/>
<path d="M129.6 79.4h3.7M53 96.7h3.7M109.9 96.7h3.7M117.3 84.3v-1.2h3.7v1.2M121.6 88.1l-4.9 1.2h-.7M121.6 89.3h.6M158.7 92.5l2.4-1.3v2.5zM158.7 91.2v2.5M185.8 92.5l2.5-1.3v2.5zM185.8 91.2v2.5M218 92.5l2.4-1.3v2.5zM218 91.2v2.5"/>
<path d="M247.6 92.5l2.5-1.3v2.5zM247.6 91.2v2.5M129.6 117.7l-1.8 1.2 1.8 1.2M130.9 117.7l-1.9 1.2 1.9 1.2M148 100.5v3.7M153.7 109.6h2.5M154.9 109.6v3.8M158.7 108.4v.7h1.2M159.3 108.4l1.8 5v1.2M163.6 108.4v.7h-1.3M175.2 100.5v3.7M180.9 109.6h2.5"/>
<path d="M182.1 109.6v3.8M185.8 108.4v.7h1.3M186.4 108.4l1.9 5v1.2M190.8 108.4v.7h-1.3M207.3 100.5v3.7M213 109.6h2.5M214.2 109.6v3.8M218 108.4v.7h1.2M218.6 108.4l1.8 5v1.2M222.9 108.4v.7h-1.2M237 100.5v3.7M242.7 109.6h2.5"/>
<path d="M243.9 109.6v3.8M247.6 108.4v.7h1.2M248.2 108.4l1.9 5v1.2M252.6 108.4v.7h-1.3M25.9 135l-1.9 1.2 1.9 1.3M27.1 135l-1.9 1.2 1.9 1.3M37.6 136.2l2.4-1.2v2.5zM37.6 135v2.5M62.3 136.2l2.5-1.2v2.5zM62.3 135v2.5M74.6 136.2l2.5-1.2v2.5zM74.6 135v2.5"/>
<path d="M87 136.2l2.5-1.2v2.5zM87 135v2.5M111.7 136.2l2.5-1.2v2.5zM111.7 135v2.5M124.1 136.2l2.4-1.2v2.5zM124.1 135v2.5M138.9 136.2l2.5-1.2v2.5zM138.9 135v2.5M163.6 135v2.5M163.6 136.2l2.5-1.2v2.5zM175.9 136.2l2.5-1.2v2.5zM175.9 135v2.5"/>
<path d="M188.3 135v2.5M188.3 136.2l2.5-1.2v2.5zM213 136.2l2.5-1.2v2.5zM213 135v2.5M225.4 136.2l2.4-1.2v2.5zM225.4 135v2.5M238.3 131.3v-1.3h3.8v1.3M242.7 135l-5 1.2h-.6M242.7 136.2h.6M250.7 141.1h3.7"/>
</g>
<path d="M.5 .3h271.8v210h-271.8z" fill="none" stroke="#c90d0c" stroke-width=".3"/>
<path d="M42.5 42.3h2.5M87 49.7h2.5M131.5 72h7.4M138.9 67.1h-7.4v9.8M59.8 111.5h-4.9v2.5" fill="none" stroke="#0dab76" stroke-width=".2"/>
<circle cx="131.5" cy="72" r=".51" fill="#0dab76"/>
<g fill="none" stroke="#0dab76" stroke-width=".2">
<path d="M153.7 92.5v14.1h5M150.5 102.4h3.2"/>
<circle cx="131.5" cy="72" r=".51"/>
</g>
<circle cx="153.7" cy="102.4" r=".51" fill="#0dab76"/>
<g fill="none" stroke="#0dab76" stroke-width=".2">
<path d="M153.7 92.5h2.5M180.9 92.5v14.1h4.9M177.7 102.4h3.2"/>
<circle cx="153.7" cy="102.4" r=".51"/>
</g>
<circle cx="180.9" cy="102.4" r=".51" fill="#0dab76"/>
<g fill="none" stroke="#0dab76" stroke-width=".2">
<path d="M180.9 92.5h2.5M213 92.5v14.1h5M209.8 102.4h3.2"/>
<circle cx="180.9" cy="102.4" r=".51"/>
</g>
<circle cx="213" cy="102.4" r=".51" fill="#0dab76"/>
<g fill="none" stroke="#0dab76" stroke-width=".2">
<path d="M213 92.5h2.5M242.7 92.5v14.1h4.9M239.4 102.4h3.3"/>
<circle cx="213" cy="102.4" r=".51"/>
</g>
<circle cx="242.7" cy="102.4" r=".51" fill="#0dab76"/>
<g fill="none" stroke="#0dab76" stroke-width=".2">
<path d="M101.8 25v9.9M129 34.9h4.9M59.8 42.3h5M131.5 49.7h7.4M131.5 54.7h7.4M131.5 57.1h7.4M163.6 44.8v4.9h-4.9M37.6 62.1h-2.5v7.4M52.4 64.6h7.4M52.4 67.1h7.4M52.4 69.5h7.4M131.5 62.1h7.4"/>
<path d="M163.6 74.5h4.9M168.5 72h-4.9v7.4M52.4 81.9h7.4M59.8 89.3h-4.9v4.9M242.7 92.5h2.5M245.2 136.2h7.4v2.5"/>
<circle cx="242.7" cy="102.4" r=".51"/>
</g>
<circle cx="163.6" cy="74.5" r=".51" fill="#0dab76"/>
<g fill="none" stroke="#0dab76" stroke-width=".2">
<path d="M99.4 49.7h2.4M101.8 44.8v17.3h-17.3M124.1 89.3h7.4"/>
<circle cx="163.6" cy="74.5" r=".51"/>
</g>
<circle cx="101.8" cy="49.7" r=".51" fill="#0dab76"/>
<g fill="none" stroke="#0dab76" stroke-width=".2">
<path d="M119.1 34.9h-4.9v2.5M111.7 59.6v9.9h-2.5M114.2 59.6v24.7h-2.5M158.7 54.7h9.8M158.7 57.1h9.8M158.7 59.6h9.8M158.7 52.2h9.8M52.4 76.9v2.5h7.4M84.5 79.4h9.9v12.3M84.5 69.5h14.9M116.7 69.5v2.5h-32.2M158.7 69.5h9.8"/>
<path d="M158.7 62.1h9.8M158.7 64.6h9.8M158.7 67.1h9.8M84.5 84.3h17.3M163.6 92.5v2.5M190.8 92.5v2.5M222.9 92.5v2.5M252.6 92.5v2.5M94.4 101.6v5h2.5M106.8 106.6h2.4M131.5 118.9h88.9M161.1 116.5v2.4"/>
<path d="M163.6 104.8v1.8M190.8 104.8v1.8M222.9 104.8v1.8M252.6 104.8v1.8"/>
<circle cx="101.8" cy="49.7" r=".51"/>
</g>
<circle cx="161.1" cy="118.9" r=".51" fill="#0dab76"/>
<g fill="none" stroke="#0dab76" stroke-width=".2">
<path d="M188.3 116.5v2.4"/>
<circle cx="161.1" cy="118.9" r=".51"/>
</g>
<circle cx="188.3" cy="118.9" r=".51" fill="#0dab76"/>
<g fill="none" stroke="#0dab76" stroke-width=".2">
<path d="M220.4 116.5v2.4"/>
<circle cx="188.3" cy="118.9" r=".51"/>
</g>
<circle cx="220.4" cy="118.9" r=".51" fill="#0dab76"/>
<g fill="none" stroke="#0dab76" stroke-width=".2">
<path d="M52.4 47.3v9.8h7.4M47.5 62.1h12.3M84.5 74.5h14.9v14.8h14.8M111.7 89.3v4.9M250.1 116.5v2.4h-29.7M27.7 136.2h7.4M42.5 136.2h2.5M54.9 136.2h4.9M67.2 136.2h5M79.6 136.2h4.9M91.9 136.2h2.5M104.3 136.2h4.9"/>
<path d="M116.7 136.2h4.9M129 136.2h7.4M143.8 136.2h2.5M156.2 136.2h4.9M168.5 136.2h5M180.9 136.2h4.9M193.3 136.2h2.4M205.6 136.2h5M218 136.2h4.9"/>
<circle cx="220.4" cy="118.9" r=".51"/>
</g>
<circle cx="111.7" cy="89.3" r=".51" fill="#0dab76"/>
<g fill="none" stroke="#0dab76" stroke-width=".2">
<path d="M230.3 136.2h4.9"/>
<circle cx="111.7" cy="89.3" r=".51"/>
</g>
<g font-size="3.6" fill="#c90d0c">
<text x="25.3" y="3.5">1</text>
<text x="69.3" y="3.5">2</text>
<text x="113.4" y="3.5">3</text>
<text x="157.5" y="3.5">4</text>
<text x="201.6" y="3.5">5</text>
<text x="245.6" y="3.5">6</text>
<text x="1.2" y="26">A</text>
<text x="269.3" y="26">A</text>
<text x="1.2" y="67.2">B</text>
<text x="269.3" y="67.2">B</text>
<text x="1.1" y="108.5">C</text>
<text x="269.2" y="108.5">C</text>
<text x="1.1" y="149.7">D</text>
<text x="269.2" y="149.7">D</text>
<text x="1.2" y="191">E</text>
<text x="269.3" y="191">E</text>
</g>
<text font-size="3.6" x="0" y="214.9">4/11/2021 7:36 PM f=0.97 C:\Users\XOMR\Documents\EAGLE\projects\Totbox\Totbox.sch (Sheet: 1/1)</text>
<g font-size="3.5" fill="#c90d0c">
<text x="169.8" y="191.8">TITLE:</text>
<text x="185.8" y="191.8">Totbox</text>
<text x="169.8" y="199.2">Document Number:</text>
<text x="255" y="199.2">REV:</text>
<text x="169.8" y="209.1">Date:</text>
<text x="180.9" y="209.1">4/11/2021 7:31 PM</text>
<text x="239" y="209.1">Sheet:</text>
<text x="252.6" y="209.1">1/1</text>
</g>
<g font-size="2.4" fill="#808080">
<text x="99.4" y="25">5V</text>
<text x="122.2" y="28.1">S7</text>
<text x="127.2" y="30.6">TOGGLE</text>
<text x="95" y="41.7" transform="rotate(-90 95 41.7)">S1</text>
<text x="97.5" y="36.8" transform="rotate(-90 97.5 36.8)">SPST</text>
<text x="138.4" y="37.6" transform="rotate(-90 138.4 37.6)">GND</text>
<text x="39.8" y="45" transform="rotate(-90 39.8 45)">GND</text>
<text x="62.3" y="42.3">5V</text>
<text x="163.6" y="47.3" transform="rotate(-90 163.6 47.3)">5V</text>
<text x="84.3" y="52.4" transform="rotate(-90 84.3 52.4)">GND</text>
<text x="127.8" y="49">DATA</text>
<text x="128.1" y="53.9">CLOCK</text>
<text x="38.8" y="55.9">SP2</text>
<text x="54.9" y="57.1">POT</text>
<text x="128.5" y="56.4">5V</text>
<text x="38.8" y="65.2">BUZZER</text>
<text x="47.5" y="62.1">NOISEPIN</text>
<text x="52.4" y="64.6">DATA</text>
<text x="87" y="62.1">BUTTONPIN</text>
<text x="128.7" y="61.3">LATCH</text>
<text x="52.4" y="67.1">LATCH</text>
<text x="52.4" y="69.5">CLOCK</text>
<text x="87" y="72">GREEN</text>
<text x="87" y="69.5">RED</text>
<text x="32.5" y="74">GND</text>
<text x="87" y="74.5">BUTTONPIN2</text>
<text x="50" y="79.4" transform="rotate(-90 50 79.4)">+12V</text>
<text x="52.4" y="81.9">5V</text>
<text x="87" y="79.4">SPEAKER</text>
<text x="117.3" y="82.5">S8</text>
<text x="128.8" y="81.4">GND</text>
<text x="163.6" y="79.4" transform="rotate(-90 163.6 79.4)">5V</text>
<text x="87" y="84.3">BLUE</text>
<text x="122.2" y="85">SPST</text>
<text x="129" y="89.3">5V</text>
<text x="52.2" y="98.7">GND</text>
<text x="102.3" y="97.5" transform="rotate(-90 102.3 97.5)">SP1</text>
<text x="109.1" y="98.7">GND</text>
<text x="147.8" y="105" transform="rotate(-90 147.8 105)">GND</text>
<text x="175" y="105" transform="rotate(-90 175 105)">GND</text>
<text x="207.1" y="105" transform="rotate(-90 207.1 105)">GND</text>
<text x="236.7" y="105" transform="rotate(-90 236.7 105)">GND</text>
<text x="123.6" y="109.2" transform="rotate(-90 123.6 109.2)">GND</text>
<text x="153.5" y="109.2">S3</text>
<text x="180.3" y="109.3">S4</text>
<text x="212.4" y="109.3">S5</text>
<text x="242.1" y="109.3">S6</text>
<text x="52.2" y="118.4">GND</text>
<text x="130.7" y="118.2">+12V</text>
<text x="139.6" y="115.7">RED SWITCH</text>
<text x="166.6" y="115.5">BLUE SWITCH</text>
<text x="196.7" y="115.5">GREEN SWITCH</text>
<text x="226.6" y="115.5">ORNGE SWITCH</text>
<text x="238.3" y="129.4">S9</text>
<text x="243.3" y="131.9">SPST</text>
<text x="26.9" y="135.5">+12V</text>
<text x="249.9" y="143.1">GND</text>
</g>
<text font-size="2.4" fill="#0dab76" x="119.1" y="143.6">LED TAPE</text>
<g font-size="2.1" fill="#808080">
<text x="119.8" y="34.6">P</text>
<text x="126.9" y="34.6">T</text>
<text x="101.5" y="37" transform="rotate(-90 101.5 37)">T</text>
<text x="101.5" y="44.1" transform="rotate(-90 101.5 44.1)">P</text>
<text x="114.9" y="43.6" transform="rotate(-90 114.9 43.6)">C</text>
<text x="138.7" y="49.4">14</text>
<text x="143.6" y="50.5">SER</text>
<text x="149.6" y="50.5">VCC</text>
<text x="150.9" y="53">QA</text>
<text x="156.6" y="51.9">15</text>
<text x="156.6" y="49.4">16</text>
<text x="170.1" y="51.9">7</text>
<text x="175.8" y="53">A</text>
<text x="64.6" y="57.9">A0</text>
<text x="77.2" y="57.9">D0</text>
<text x="112.4" y="54.9" transform="rotate(-90 112.4 54.9)">RED</text>
<text x="114.9" y="54.9" transform="rotate(-90 114.9 54.9)">BLU</text>
<text x="117.4" y="54.9" transform="rotate(-90 117.4 54.9)">GRN</text>
<text x="136.8" y="56.8">10</text>
<text x="138.9" y="54.4">11</text>
<text x="143.6" y="57.9">SCL</text>
<text x="143.6" y="55.4">SCK</text>
<text x="150.8" y="57.9">QC</text>
<text x="150.9" y="55.4">QB</text>
<text x="156.6" y="54.4">1</text>
<text x="156.6" y="56.8">2</text>
<text x="156.6" y="59.3">3</text>
<text x="170.1" y="54.4">6</text>
<text x="170.1" y="56.8">4</text>
<text x="170.1" y="59.3">2</text>
<text x="175.8" y="55.4">B</text>
<text x="175.8" y="57.9">C</text>
<text x="64.6" y="60.4">A1</text>
<text x="64.6" y="62.8">A2</text>
<text x="64.6" y="65.3">A3</text>
<text x="76.4" y="65.3">*D3</text>
<text x="77.2" y="60.4">D1</text>
<text x="77.2" y="62.8">D2</text>
<text x="138.7" y="61.8">12</text>
<text x="143.6" y="62.8">RCK</text>
<text x="150.8" y="60.4">QD</text>
<text x="150.9" y="62.8">QE</text>
<text x="151" y="65.3">QF</text>
<text x="156.6" y="61.8">4</text>
<text x="156.6" y="64.2">5</text>
<text x="170.1" y="61.8">1</text>
<text x="170.1" y="64.2">9</text>
<text x="175.8" y="60.4">D</text>
<text x="175.8" y="62.8">E</text>
<text x="175.8" y="65.3">F</text>
<text x="64.6" y="67.8">A4</text>
<text x="64.6" y="70.2">A5</text>
<text x="76.4" y="70.2">*D5</text>
<text x="77.2" y="67.8">D4</text>
<text x="136.8" y="66.7">13</text>
<text x="139.9" y="71.6">8</text>
<text x="143.6" y="67.8">G</text>
<text x="150.7" y="67.8">QG</text>
<text x="150.8" y="70.2">QH</text>
<text x="156.6" y="66.7">6</text>
<text x="156.6" y="69.2">7</text>
<text x="156.6" y="71.6">9</text>
<text x="168.9" y="66.7">10</text>
<text x="170.1" y="69.2">5</text>
<text x="170.1" y="71.6">3</text>
<text x="175.8" y="67.8">G</text>
<text x="175.8" y="70.2">DP</text>
<text x="64.6" y="77.7">RESET</text>
<text x="64.6" y="75.2">IOREF</text>
<text x="76.4" y="72.7">*D6</text>
<text x="77.2" y="75.2">D7</text>
<text x="143.6" y="72.7">GND</text>
<text x="150" y="72.7">QH*</text>
<text x="170.1" y="74.1">8</text>
<text x="175.8" y="72.7">G1</text>
<text x="175.8" y="75.2">G2</text>
<text x="64.6" y="80.1">VIN</text>
<text x="64.6" y="82.6">5V</text>
<text x="76.4" y="82.6">*D9</text>
<text x="77.2" y="80.1">D8</text>
<text x="64.6" y="87.5">AREF</text>
<text x="64.6" y="85.1">3.3V</text>
<text x="75.2" y="85.1">*D10</text>
<text x="75.4" y="87.5">*D11</text>
<text x="114.9" y="88.9">P</text>
<text x="122" y="88.9">T</text>
<text x="64.6" y="90">GND</text>
<text x="64.6" y="92.5">GND</text>
<text x="64.6" y="95">GND</text>
<text x="75.5" y="95">SDA</text>
<text x="76" y="90">D12</text>
<text x="76" y="92.5">D13</text>
<text x="64.6" y="99.9">VCC</text>
<text x="75.8" y="97.4">SCL</text>
<text x="64.6" y="102.4">MISO</text>
<text x="64.6" y="104.8">MOSI</text>
<text x="64.6" y="107.3">SCK</text>
<text x="64.6" y="109.8">RESET</text>
<text x="64.6" y="112.3">GND</text>
<text x="158.3" y="108.7" transform="rotate(-90 158.3 108.7)">1</text>
<text x="163.2" y="108.7" transform="rotate(-90 163.2 108.7)">3</text>
<text x="185.5" y="108.7" transform="rotate(-90 185.5 108.7)">1</text>
<text x="190.4" y="108.7" transform="rotate(-90 190.4 108.7)">3</text>
<text x="217.6" y="108.7" transform="rotate(-90 217.6 108.7)">1</text>
<text x="222.5" y="108.7" transform="rotate(-90 222.5 108.7)">3</text>
<text x="247.3" y="108.7" transform="rotate(-90 247.3 108.7)">1</text>
<text x="252.2" y="108.7" transform="rotate(-90 252.2 108.7)">3</text>
<text x="160.8" y="115.5" transform="rotate(-90 160.8 115.5)">2</text>
<text x="188" y="115.5" transform="rotate(-90 188 115.5)">2</text>
<text x="220.1" y="115.5" transform="rotate(-90 220.1 115.5)">2</text>
<text x="249.7" y="115.5" transform="rotate(-90 249.7 115.5)">2</text>
<text x="236" y="135.8">P</text>
<text x="243" y="135.8">T</text>
</g>
<g font-size="1.4" fill="#c90d0c">
<text x="189.1" y="50.2">A</text>
<text x="183.1" y="56.2">F</text>
<text x="193.8" y="56.4">B</text>
<text x="187.6" y="62.1">G</text>
<text x="181.6" y="67.8">E</text>
<text x="192.3" y="68.3">C</text>
<text x="186.1" y="73.7">D</text>
<text x="194.7" y="74.9">DP</text>
</g>
</svg>
